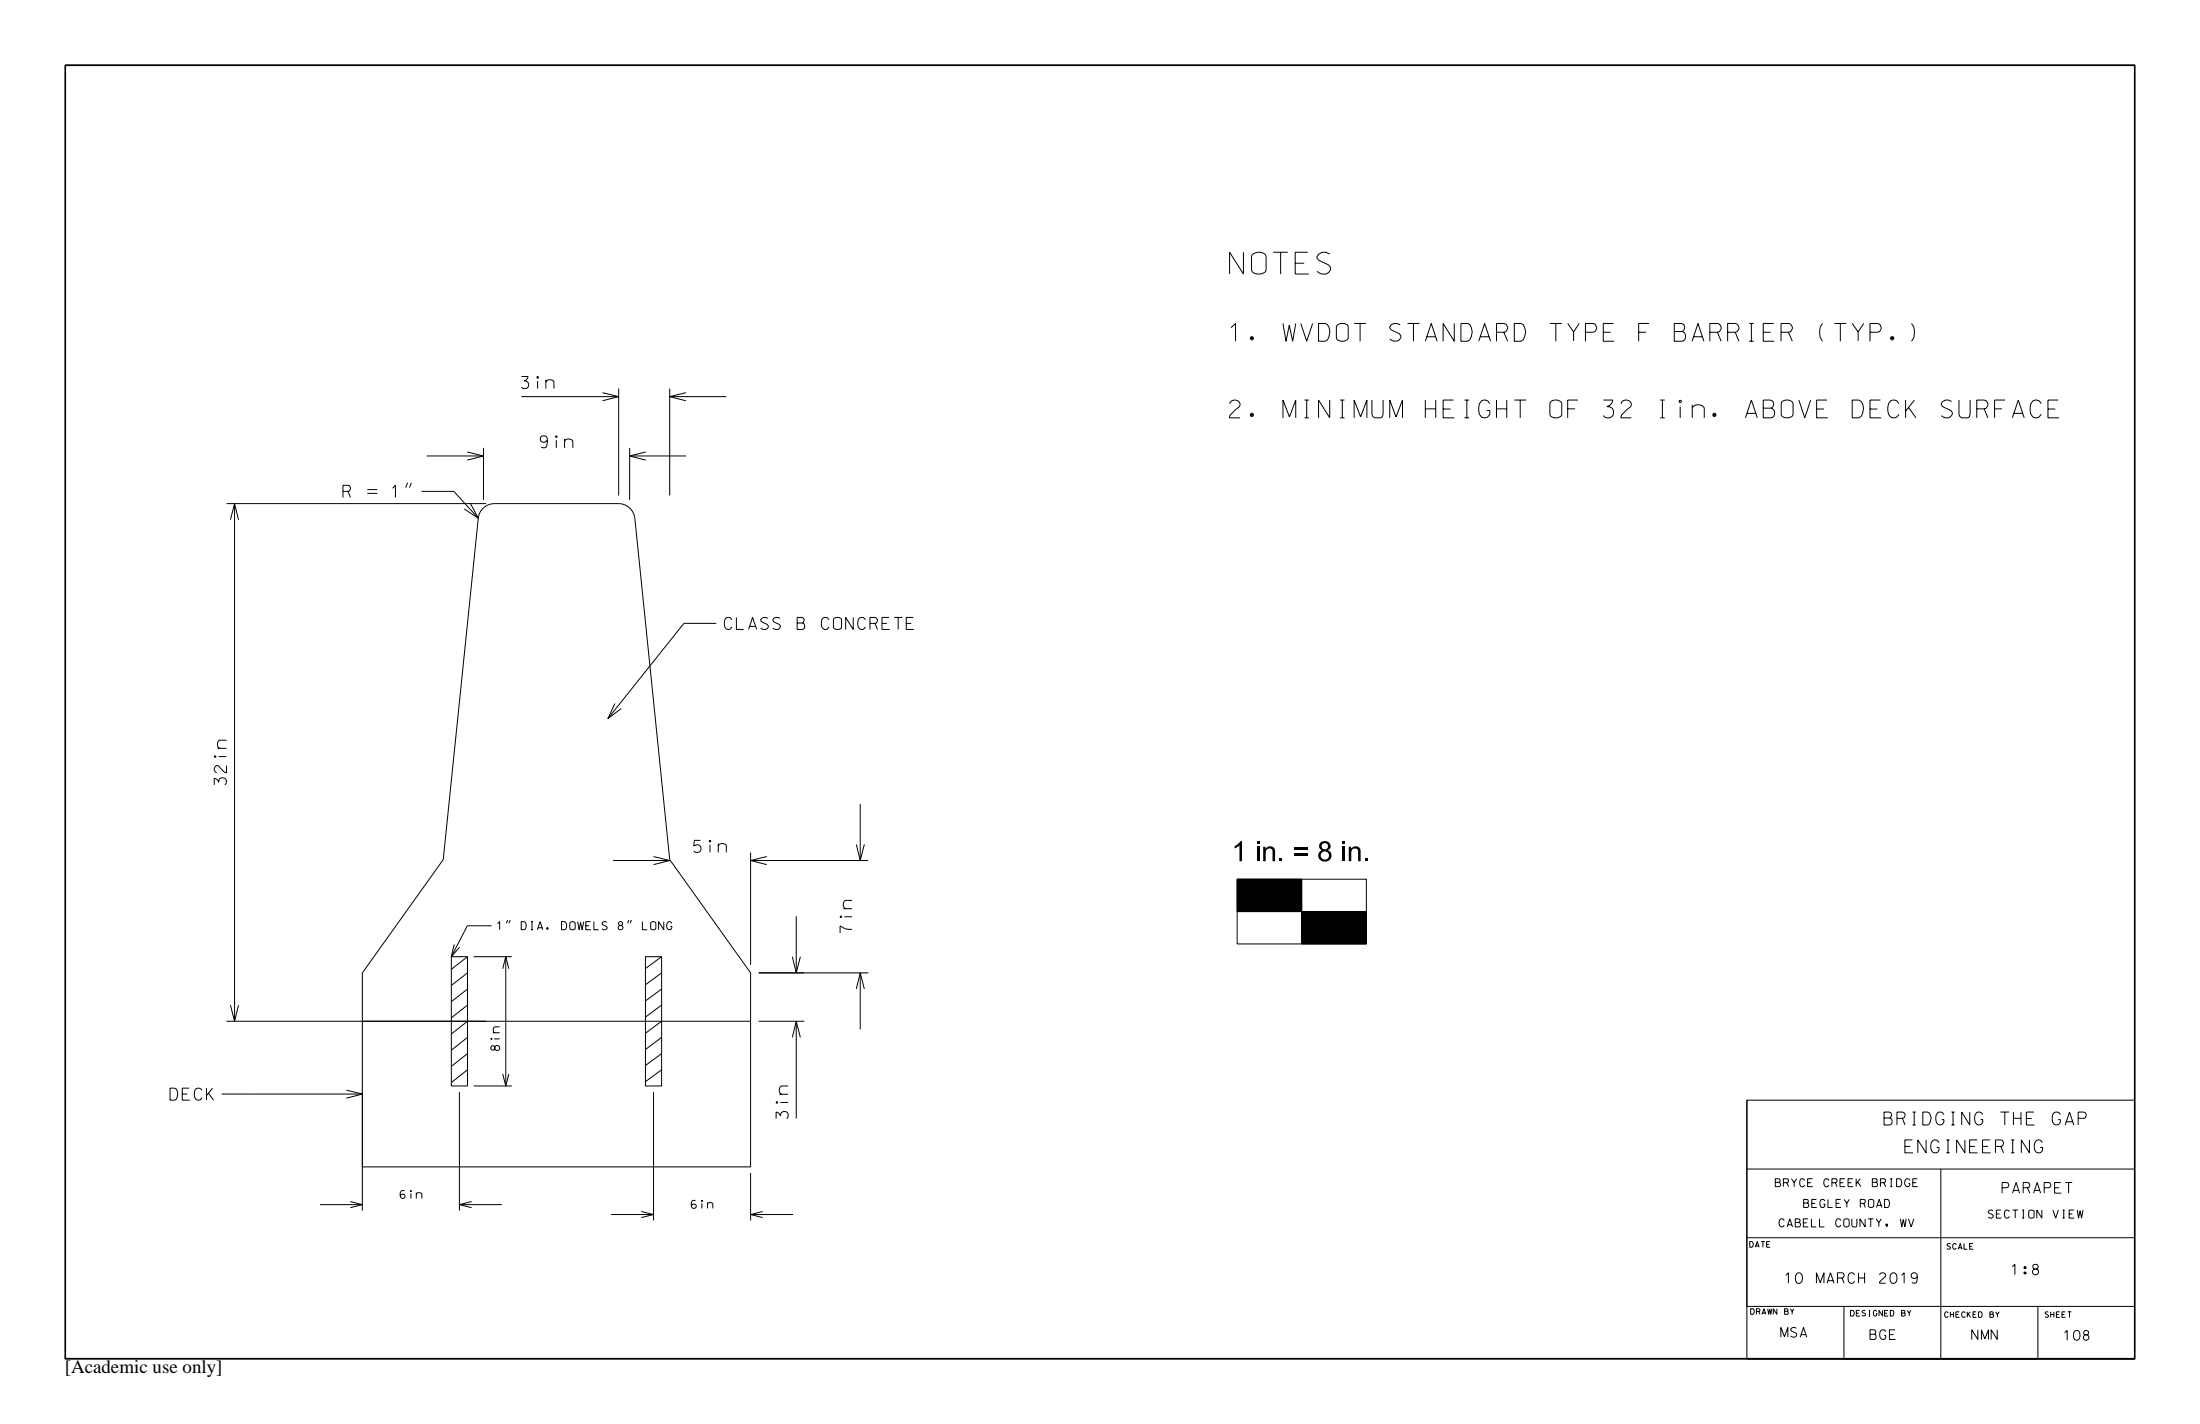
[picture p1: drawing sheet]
<svg xmlns="http://www.w3.org/2000/svg" width="432mm" height="279mm" viewBox="0 0 432 279" stroke-linecap="round" stroke-linejoin="round" font-family="sans-serif">
<path d="M12.8 266.3v.3h406.2v-253.8h-406.2v253.8" fill="none" stroke="#000" stroke-width=".25"/>
<g fill="none" stroke="#000" stroke-width=".2">
<path d="M12.8 12.7h406.2v254h-406.2zM102.3 77.8h19.1M118.3 77l3.1 .8-3.1 .8M121.4 76.2v21M131.4 77.8h11.2M131.4 76.2v21M134.6 77l-3.2 .8 3.2 .8M44.4 98.8h51M46 98.8v101.6M80 94.7l-.4 1M80.8 94.7l-.4 1M82.7 96.4h6.4l4.8 5.3"/>
<path d="M83.8 89.5h11.1M91.7 88.7l3.2 .8-3.2 .8M92.3 98.8l1.6 2.9-2.8-1.8M94.9 87.9v10.2M123.6 87.9v10.2M123.6 89.5h11.1M126.8 88.7l-3.2 .8 3.2 .8M45.2 102l.8-3.2 .8 3.2M93.9 101.7a3.2 3.2 0 0 1 3.1-2.9h24.4a3.2 3.2 0 0 1 3.2 2.9l6.8 67 15.9 22.2v9.5M93.9 101.7l-6.9 67-15.9 22.2v38.1h76.2v-28.6M120.7 138l-1.4 3 2.6-2M140.6 122.3h-6.4l-14.9 18.7"/>
<path d="M168.8 157.7v11.1M120.3 168.8h11.1M128.3 168.1l3.1 .7-3.1 .9M147.3 168.8h23.1M147.3 167.3v22M150.5 168.1l-3.2 .7 3.2 .9M156.3 179.8v11.1M168.1 165.7l.7 3.1 .9-3.1M242.8 178.9h25.4M242.8 177.3l4.8-4.8 6.5 6.4M242.8 177.3l4.7-4.8 6.4 6.4M242.8 177.2l4.7-4.7 6.4 6.4"/>
<path d="M242.8 177.1l4.6-4.6 6.4 6.4M242.8 176.1l3.7-3.6 6.4 6.4M242.8 175.3l2.8-2.8 6.5 6.4M242.8 175.3l2.7-2.8 6.4 6.4M242.8 173.6l1.1-1.1 6.4 6.4M242.8 172.5l6.4 6.4M242.8 172.6l6.2 6.3M242.8 173l5.9 5.9M242.8 173.1l5.7 5.8M242.8 173.3l5.6 5.6M242.8 173.5l5.4 5.4M242.8 173.5l5.3 5.4"/>
<path d="M242.8 173.6l5.2 5.3M242.8 173.7l5.2 5.2M242.8 173.7l5.1 5.2M242.8 173.9l5 5M242.8 174l4.8 4.9M242.8 174.1l4.8 4.8M242.8 174.1l4.7 4.8M242.8 174.2l4.7 4.7M242.8 174.2l4.6 4.7M242.8 174.4l4.5 4.5M242.8 174.5l4.4 4.4M242.8 174.5l4.3 4.4"/>
<path d="M242.8 174.6l4.3 4.3M242.8 174.7l4.2 4.2M242.8 174.7l4.1 4.2M242.8 175l3.9 3.9M242.8 175l3.8 3.9M242.8 175.1l3.8 3.8M242.8 175.2l3.7 3.7M242.8 175.2l3.6 3.7M242.8 175.3l3.6 3.6M242.8 175.3l3.5 3.6M242.8 175.4l3.5 3.5M242.8 175.4l3.4 3.5"/>
<path d="M242.8 175.5l3.4 3.4M242.8 175.5l3.3 3.4M242.8 175.6l3.3 3.3M242.8 175.6l3.2 3.3M242.8 175.8l3.1 3.1M242.8 175.9l3 3 6.4-6.4-6.4 6.4M242.8 175.9l2.9 3M242.8 176l2.9 2.9M242.8 176l2.9 2.9 6.4-6.4-6.5 6.4-2.8-2.9M242.8 176l2.8 2.9M242.8 176.1l2.8 2.8M242.8 176.1l2.7 2.8"/>
<path d="M242.8 176.2l2.7 2.7M242.8 176.2l2.6 2.7M242.8 176.4l2.5 2.5M242.8 176.5l2.4 2.4M242.8 176.6l2.2 2.3M242.8 176.7l2.1 2.2M242.8 176.8l2.1 2.1M242.8 176.8l2 2.1M242.8 176.9l2 2M242.8 177l1.9 1.9M242.8 177.1l1.7 1.8M242.8 177.2l1.7 1.7"/>
<path d="M242.8 177.2l1.6 1.7M242.8 177.3l1.6 1.6M242.8 177.3l1.5 1.6M242.8 177.6l1.3 1.3M242.8 177.7l1.2 1.2M242.8 177.7l1.1 1.2M242.8 177.9l.9 1M242.8 178l.9 .9M242.8 178.2l.7 .7M242.8 178.3l.6 .6M242.8 178.4l.5 .5M242.8 178.4l.4 .5"/>
<path d="M242.8 178.5l.3 .4M242.8 178.6l.2 .3M242.8 178.7l.2 .2M242.8 178.8l.1 .1M242.8 173.4l.9-.9-.9 .9M242.8 172.5h25.4v12.7h-25.4zM242.8 172.5l6.4 6.4-6.4-6.4M242.9 172.5l-.1 .1 6.3 6.3M242.9 172.5h-.1M242.9 172.5l6.4 6.4M242.9 172.5l6.3 6.4M242.9 178.9l-.1-.1 .1 .1"/>
<path d="M242.9 172.5l-.1 .1 .1-.1M242.9 172.5l-.1 .1M243 172.5l6.4 6.4 6.1-6.1M243 172.5l6.4 6.4M243 172.5l-.2 .2M243 178.9l-.2-.3 .3 .3M243 172.5l-.2 .3M243.1 172.5l6.4 6.4M243.1 172.5l-.3 .3M243.1 172.5l-.3 .3 .3-.3M243.1 172.5l6.5 6.4 5.9-6-.4-.4M243.1 172.5l-.3 .4 6 6"/>
<path d="M243.3 172.5l6.4 6.4M243.3 172.5l-.5 .5M243.3 172.5l6.5 6.4M243.3 172.5l-.5 .6 5.8 5.8M243.4 172.5l-.6 .6 .6-.6M243.4 172.5l6.4 6.4M243.4 172.5l6.4 6.4 5.7-5.8M243.4 172.5l-.6 .6M243.5 172.5l6.4 6.4 5.6-5.6M243.5 172.5l6.4 6.4M243.5 172.5l-.7 .7 5.7 5.7M243.5 172.5l-.7 .7"/>
<path d="M243.6 172.5l-.8 .7M243.6 172.5l-.8 .8M243.6 172.5l6.4 6.4M243.6 172.5l6.3 6.4 5.6-5.6M243.7 172.5l6.3 6.4M243.7 172.5l-.9 .9M243.7 172.5l6.4 6.4M243.8 172.5l6.4 6.4M243.8 172.5l-1 1 1-1 6.4 6.4M243.8 172.5l6.5 6.4M243.8 172.5l-1 1.1M243.9 172.5l6.4 6.4"/>
<path d="M243.9 172.5l-1.1 1.1M244 172.5l6.4 6.4M244 172.5l-1.2 1.2M244.1 172.5l6.4 6.4M244.2 172.5l6.3 6.4M244.2 172.5l-1.4 1.3M244.2 172.5l-1.4 1.4M244.2 172.5l6.4 6.4M244.2 172.5l-1.4 1.5 4.9 4.9M244.3 178.9l-1.5-1.5 1.5 1.5M244.3 172.5l6.4 6.4M244.3 172.5l-1.5 1.5"/>
<path d="M244.3 178.9l6.5-6.4 4.7 4.8-1.6 1.6M244.4 172.5l6.4 6.4 4.7-4.8M244.4 172.5l6.4 6.4M244.4 172.5l-1.6 1.6M244.4 172.5l6.5 6.4M244.5 172.5l-1.7 1.7 1.7-1.7M244.5 172.5l6.4 6.4 4.6-4.6M244.5 172.5l6.4 6.4M244.5 172.5l-1.7 1.7M244.7 172.5l6.4 6.4 4.4-4.5M244.7 172.5l6.3 6.4M244.7 172.5l-1.9 1.8"/>
<path d="M244.7 172.5l-1.9 1.9M244.8 172.5l-2 2M244.8 172.5l6.4 6.4M244.9 172.5l6.4 6.4M244.9 172.5l6.3 6.4M244.9 172.5l-2.1 2.1M244.9 172.5l6.5 6.4M244.9 172.5l-2.1 2.2M245 172.5l6.4 6.4 4.1-4.1M245 172.5l6.4 6.4M245 172.5l-2.2 2.2M245 172.5l-2.2 2.3"/>
<path d="M245.1 172.5l6.4 6.4M245.1 172.5l-2.3 2.3M245.1 178.9l6.4-6.4 4 4-3.9-4-6.4 6.4M245.1 172.5l-2.3 2.3 2.3-2.3M245.1 172.5l6.5 6.4 3.9-4M245.3 172.5l-2.5 2.5 2.5-2.5M245.3 172.5l6.4 6.4M245.3 172.5l-2.5 2.5M245.4 172.5l6.4 6.4M245.4 172.5l6.3 6.4M245.4 172.5l-2.6 2.6 2.6-2.6M245.5 172.5l-2.7 2.7"/>
<path d="M245.5 172.5l6.4 6.4M245.5 172.5l6.3 6.4M245.6 172.5l-2.8 2.8M245.6 172.5l6.4 6.4M245.7 172.5l-2.9 2.9 3.5 3.5M245.7 172.5l-2.9 2.9M245.7 172.5l6.4 6.4M245.7 172.5l-2.9 3M245.8 172.5l6.4 6.4M245.8 172.5l-3 3M245.9 178.9l-3.1-3.1 3.3-3.3 6.4 6.4M245.9 172.5l6.4 6.4"/>
<path d="M245.9 172.5l-3.1 3.1M246 172.5l6.3 6.4M246 172.5l-3.2 3.2 3.2 3.2M246 172.5l6.4 6.4M246 172.5l-3.2 3.2M246 172.5l-3.2 3.3M246.1 172.5l6.5 6.4-6.4-6.4M246.2 172.5l-3.4 3.4M246.2 172.5l6.4 6.4M246.2 172.5l-3.4 3.5M246.3 172.5l6.4 6.4-6.4-6.4M246.3 172.5l-3.5 3.5"/>
<path d="M246.3 172.5l6.5 6.4M246.4 172.5l-3.6 3.6M246.4 172.5l6.4 6.4M246.5 172.5l6.4 6.4 2.6-2.6M246.5 172.5l6.4 6.4M246.5 172.5l-3.7 3.7M246.7 172.5l6.4 6.4M246.7 172.5l6.3 6.4 2.5-2.5M246.7 172.5l-3.9 3.9M246.7 172.5l-3.9 4 2.4 2.4M246.7 172.5l6.5 6.4 2.3-2.4-2.4 2.4M246.8 178.9l-4-4 4 4"/>
<path d="M246.8 172.5l-4 4M246.8 172.5l6.4 6.4M246.8 172.5l6.4 6.4 2.3-2.3M246.8 172.5l-4 4 2.3 2.4M246.9 172.5l6.4 6.4 2.2-2.3-2.2 2.3M246.9 172.5l6.4 6.4M246.9 172.5l-4.1 4.1M246.9 172.5l6.5 6.4M246.9 172.5l6.4 6.4 2.2-2.2M247 172.5l-4.2 4.2M247 172.5l6.4 6.4 2.1-2.1M247 172.5l6.4 6.4"/>
<path d="M247.1 172.5l-4.3 4.3M247.1 172.5l6.4 6.4 2-2.1-4.3-4.3M247.2 172.5l6.4 6.4 1.9-2M247.2 172.5l6.3 6.4 2-2M247.2 172.5l-4.4 4.3M247.3 172.5l-4.5 4.5M247.3 172.5l6.4 6.4M247.3 172.5l6.4 6.4 1.8-1.8M247.3 172.5l-4.5 4.5 1.8 1.9M247.4 172.5l6.4 6.4M247.4 172.5l6.3 6.4M247.4 172.5l-4.6 4.6"/>
<path d="M247.5 172.5l6.4 6.4M247.5 172.5l-4.7 4.7M247.6 172.5l-4.8 4.8M247.6 172.5l6.4 6.4M247.7 172.5l6.4 6.4M247.7 172.5l-4.9 4.9 1.4 1.5 6.4-6.4 4.9 4.9M247.8 172.5l6.4 6.4M247.8 172.5l-5 5.1M247.9 172.5l6.4 6.4M247.9 172.5l-5.1 5.1 1.3 1.3M247.9 172.5l-5.1 5.1 1.2 1.3M247.9 172.5l6.5 6.4"/>
<path d="M248 172.5l-5.2 5.2M248 172.5l6.4 6.4M248 172.5l-5.2 5.2 1.1 1.2M248 172.5l-5.2 5.3M248.1 172.5l6.5 6.4-6.4-6.4M248.2 172.5l-5.4 5.4M248.2 172.5l6.4 6.4M248.2 172.5l-5.4 5.5M248.3 172.5l6.4 6.4M248.3 172.5l-5.5 5.5 .9 .9M248.3 172.5l-5.5 5.5M248.4 172.5l6.4 6.4"/>
<path d="M248.4 172.5l-5.6 5.6 .7 .8M248.4 172.5l-5.6 5.6M248.5 172.5l6.3 6.4M248.5 172.5l-5.7 5.7M248.5 172.5l6.4 6.4M248.5 172.5l-5.7 5.8M248.6 172.5l6.5 6.4M248.7 172.5l-5.9 5.9 .5 .5M248.7 172.5l-5.9 5.9M248.7 172.5l6.4 6.4M248.7 172.5l-5.9 6 .4 .4M248.8 172.5l6.4 6.4"/>
<path d="M248.8 172.5l6.4 6.4 .3-.3M248.8 172.5l-6 6 .4 .4M248.8 172.5l-6 6M248.9 172.5l6.4 6.4M248.9 172.5l-6.1 6.1M249 172.5l6.4 6.4M249 172.5l6.3 6.4 .2-.2M249 172.5l-6.2 6.1M249 172.5l-6.2 6.2M249 172.5l12.8 12.7 6.4-6.4M249.1 172.5l-6.3 6.3M249.1 172.5l12.8 12.7"/>
<path d="M249.1 172.5l6.4 6.4M249.1 172.5l-6.3 6.4M249.2 172.5l12.8 12.7M249.2 172.5l12.7 12.7 6.3-6.3M249.2 172.5l-6.4 6.4M249.2 172.5l12.7 12.7M249.2 172.5l6.3 6.3M249.3 172.5l6.2 6.2M249.3 172.5l-6.3 6.4M249.4 172.5l6.1 6.1M249.4 172.5l-6.4 6.4M249.5 172.5l6 6"/>
<path d="M249.5 172.5l-6.4 6.4M249.6 172.5l-6.4 6.4M249.6 172.5l5.9 5.9M249.7 172.5l5.8 5.8M249.7 172.5l-6.4 6.4M249.8 172.5l5.7 5.7M249.8 172.5l-6.3 6.4-.7-.7M249.9 172.5l5.6 5.6M249.9 172.5l5.6 5.5M250 172.5l5.5 5.5M250 172.5l-6.4 6.4-.8-.9M250 178.9l-6.4-6.4 6.4 6.4"/>
<path d="M250 172.5l-6.3 6.4M250 172.5l-6.4 6.4M250.2 172.5l5.3 5.3M250.2 172.5l-6.4 6.4-1-1M250.2 172.5l-6.4 6.4M250.3 172.5l-6.5 6.4M250.3 172.5l5.2 5.3M250.3 172.5l-6.4 6.4-1.1-1.1M250.3 172.5l5.2 5.2M250.3 172.5l-6.4 6.4M250.4 172.5l5.1 5.1M250.4 172.5l-6.4 6.4"/>
<path d="M250.5 172.5l5 5.1M250.5 172.5l-6.4 6.4M250.5 172.5l5 5-5-5M250.5 172.5l-6.4 6.4-1.3-1.4M250.5 172.5l-6.3 6.4-1.4-1.4M250.6 178.9l4.9-4.9-4.9 4.9M250.8 172.5l4.7 4.7M250.8 172.5l-6.4 6.4M250.9 172.5l4.6 4.6M250.9 172.5l-6.4 6.4M251 172.5l-6.5 6.4M251 172.5l4.5 4.5"/>
<path d="M251 172.5l-6.4 6.4M251 172.5l4.5 4.5-1.9 1.9-6.4-6.4-4.4 4.4M251.1 172.5l-6.4 6.4M251.1 172.5l4.4 4.4M251.1 178.9l-6.4-6.4-1.9 1.9 4.4 4.5M251.1 172.5l-6.3 6.4M251.2 172.5l4.3 4.3M251.2 172.5l-6.4 6.4M251.2 172.5l4.3 4.2-4.2-4.2-6.4 6.4M251.4 172.5l-6.4 6.4-2.2-2.2M251.4 172.5l4.1 4.2M251.4 172.5l4.1 4.1-4.1-4.1-6.4 6.4"/>
<path d="M251.5 172.5l-6.5 6.4M251.5 172.5l4 4M251.5 172.5l-6.4 6.4M251.6 172.5l-6.4 6.4M251.6 172.5l3.9 3.9M251.6 172.5l-6.3 6.4M251.7 172.5l-6.3 6.4-2.6-2.6 3.8-3.8 6.4 6.4M251.7 172.5l3.8 3.7-2.6 2.7M251.7 172.5l3.8 3.8M251.8 172.5l-6.4 6.4M251.8 172.5l3.7 3.7M251.8 172.5l3.7 3.7-2.6 2.7"/>
<path d="M251.8 172.5l-6.3 6.4M251.9 172.5l3.6 3.6-2.8 2.8M251.9 172.5l3.6 3.6M251.9 172.5l-6.4 6.4M252 172.5l-6.5 6.4M252 172.5l3.5 3.5M252 172.5l-6.4 6.4M252.2 172.5l3.3 3.3M252.2 172.5l-6.3 6.4-3.1-3.1M252.3 172.5l-6.4 6.4M252.3 172.5l3.2 3.2M252.3 172.5l3.2 3.2-3.2 3.2"/>
<path d="M252.4 172.5l-6.4 6.4M252.4 172.5l3.1 3.1M252.5 172.5l-6.4 6.4M252.5 172.5l3 3M252.6 172.5l-6.5 6.4M252.7 172.5l2.8 2.8M252.7 172.5l2.8 2.9M252.7 172.5l-6.4 6.4M252.8 172.5l-6.4 6.4M252.8 172.5l2.7 2.7M252.9 172.5l-6.4 6.4M252.9 172.5l2.6 2.6"/>
<path d="M253 172.5l2.5 2.5M253 172.5l-6.4 6.4M253 172.5l2.5 2.4M253.1 172.5l-6.4 6.4-3.9-4 2.4-2.4 6.4 6.4M253.1 172.5l2.4 2.4-4 4M253.1 172.5l2.4 2.4M253.2 172.5l-6.4 6.4M253.2 172.5l2.3 2.3M253.2 172.5l2.3 2.3-4 4.1M253.2 172.5l-6.3 6.4-4.1-4.1M253.3 172.5l2.2 2.2-4.1 4.2M253.3 172.5l2.2 2.3"/>
<path d="M253.3 172.5l-6.4 6.4M253.4 172.5l-6.4 6.4M253.4 172.5l2.1 2.1-4.3 4.3M253.4 172.5l2.1 2.1-4.2 4.3M253.4 172.5l-6.3 6.4M253.5 172.5l-6.4 6.4M253.5 172.5l2 2M253.6 172.5l-6.4 6.4M253.6 172.5l-6.3 6.4M253.6 172.5l1.9 1.9-4.5 4.5M253.7 172.5l1.8 1.8M253.7 172.5l-6.3 6.4-4.6-4.6 1.8-1.8 6.4 6.4"/>
<path d="M253.8 172.5l1.7 1.7M253.9 172.5l-6.4 6.4M253.9 172.5l1.6 1.7M253.9 172.5l1.6 1.6M254 172.5l-6.5 6.4M254 172.5l-6.4 6.4M254 172.5l1.5 1.5M254 178.9l1.5-1.5-1.5 1.5M254 172.5l1.5 1.5-1.4-1.5-6.4 6.4M254 172.5l-6.3 6.4-4.9-4.9M254.1 178.9l-6.3-6.4-5 5 5-5 6.4 6.4M254.2 178.9l1.3-1.3-1.3 1.3"/>
<path d="M254.4 172.5l1.1 1.2M254.4 172.5l-6.5 6.4M254.4 172.5l-6.4 6.4M254.4 172.5l1.1 1.1-1.1-1.1-6.4 6.4M254.5 172.5l-6.4 6.4M254.5 172.5l1 1M254.5 178.9l-6.4-6.4-5.3 5.3 1 1.1M254.5 172.5l-6.4 6.4 6.5-6.4M254.7 172.5l-6.4 6.4 6.4-6.4 .8 .8M254.7 172.5l.8 .8M254.7 172.5l.8 .9-5.5 5.5M254.8 172.5l-6.4 6.4 6.4-6.4 .7 .7"/>
<path d="M254.9 172.5l.6 .6-5.7 5.8M254.9 172.5l.6 .6M254.9 172.5l-6.4 6.4M255 172.5l.5 .5M255 172.5l.5 .6-5.8 5.8M255 172.5l-6.4 6.4M255 172.5l-6.4 6.4 6.5-6.4 .4 .5M255.1 172.5l-6.4 6.4-5.9-6 .4-.4 6.4 6.4M255.1 172.5l.4 .4M255.1 178.9l.4-.4-.3 .4M255.2 172.5l-6.4 6.4 6.4-6.4 .3 .4M255.2 172.5l.3 .3"/>
<path d="M255.2 172.5l.3 .3-6 6.1M255.2 172.5l-6.3 6.4-6.1-6.1M255.3 172.5l.2 .2M255.3 172.5l.2 .3M255.3 178.9l.2-.3-.2 .3M255.4 172.5l.1 .1M255.4 172.5l-6.4 6.4-6.2-6.2 .2-.2M255.4 172.5l.1 .1-6.2 6.3M255.5 172.5l-6.4 6.4 6.3-6.4 .1 .1M255.5 172.5h-12.7v6.4M255.5 172.5h.1M255.5 179.5l.7-.7 6.4 6.4"/>
<path d="M255.5 179.4l.6-.6 6.4 6.4M255.5 179.4l.5-.6 6.5 6.4M255.5 179.3l.4-.5 6.4 6.4M255.5 179.2l.3-.4 6.5 6.4M255.5 179.1l.2-.3 6.4 6.4M255.5 179l6.1 6.2M255.5 179.4l5.8 5.8M255.5 179.5l5.6 5.7M255.5 179.9l5.3 5.3M255.5 172.5l-6.4 6.4M255.5 174.3l-1.8-1.8-6.4 6.4M255.5 173.7l-5.2 5.2"/>
<path d="M255.5 174.2l-4.6 4.7M255.5 174.7l-2.2-2.2-6.4 6.4M255.5 175.2l-2.7-2.7-6.4 6.4M255.5 175.5l-3.1-3-6.3 6.4M255.5 175.9l-3.4-3.4-6.4 6.4M255.5 177.3l-4.8-4.8-6.4 6.4M255.5 173.5l-5.3 5.4M255.5 174.6l-4.3 4.3M255.5 175.3l-3.6 3.6M255.5 175.4l-3.4 3.5M255.5 175.6l-3.2 3.3M255.5 175.8l-3.1 3.1"/>
<path d="M255.5 176.1l-2.7 2.8M255.5 177.2l-1.6 1.7M255.5 178.8l-.1 .1M255.5 173.8l-1.3-1.3-6.4 6.4M255.5 178.1l-.8 .8M255.5 178.4l-.4 .5M255.5 178.5l-.4 .4M255.5 178.3l-.6 .6M255.5 178.2l-5.7-5.7-6.4 6.4M255.5 178.8l-6.2-6.3-6.4 6.4M255.5 172.6l-6.2 6.3M255.5 173l-5.9 5.9"/>
<path d="M255.5 172.5v12.7M255.5 172.6l-.2-.1-6.4 6.4 6.4-6.4 .2 .2M255.5 173.5l-1-1-6.4 6.4M255.5 173.7l-1.2-1.2-6.4 6.4-5.1-5.1 1.3-1.3 6.4 6.4 5-5.1M255.5 174.1l-1.6-1.6-6.4 6.4M255.5 174.4l-1.9-1.9-6.4 6.4M255.5 175.8l-3.3-3.3 3.3 3.4-3 3M255.5 177.1l-4.6-4.6-6.4 6.4M255.5 178.4l-.5 .5-6.4-6.4-5.8 5.8 .5 .6M255.5 172.7l-6.2 6.2M255.5 173l-5.8 5.9M255.5 173.6l-5.3 5.3"/>
<path d="M255.5 173.8l-5.1 5.1M255.5 174.7l-4.2 4.2M255.5 175l-3.9 3.9M255.5 175.4l-3.5 3.5M255.5 175.5l-3.3 3.4M255.5 175.9l-3 3M255.5 176.6l-2.3 2.3M255.5 177.4l-1.4 1.5M255.5 177.7l-1.2 1.2M255.5 177.8l-1 1.1M255.5 178.2l-.7 .7M255.5 178.5l-6-6-6.4 6.4"/>
<path d="M255.5 173.4l-5.5 5.5M255.5 173.9l-4.9 5M255.5 176.8l-2.1 2.1M255.5 178.5l-.3 .4M255.5 178.3l-5.7-5.8-6.4 6.4M255.5 178.6l-6.1-6.1-6.4 6.4M255.5 173.1l-5.7 5.8M255.5 177.5l-1.3 1.4M255.5 177.7l-1.1 1.2M255.5 177.9l-1 1M255.5 178.6l-.3 .3M255.5 175l-2.6-2.5-6.3 6.4"/>
<path d="M255.5 177.3l-4.9-4.8-6.3 6.4M255.5 177.9l-5.4-5.4-6.4 6.4M255.5 173.5l-5.4 5.4M255.5 174l-4.9 4.9M255.5 175l-3.8 3.9M255.5 175.1l-3.8 3.8M255.5 177.3l-1.5 1.6M255.5 174.2l-1.7-1.7-6.4 6.4M255.5 175.3l-2.7-2.8-6.5 6.4M255.5 175.4l-2.9-2.9-6.4 6.4M255.5 173.6l-5.2 5.3M255.5 174.3l-4.5 4.6"/>
<path d="M255.5 174.7l-4.1 4.2M255.5 175.6l-3.3 3.3M255.5 175.9l-2.9 3M255.5 173.2l-.7-.7-6.4 6.4-5.6-5.6M255.5 173.4l-.9-.9-6.4 6.4-5.4-5.5M255.5 174.4l-2-1.9-6.4 6.4M255.5 176.4l-2.5 2.5M255.5 176.7l-2.1 2.2M255.5 177.1l-1.8 1.8M255.5 177.6l-1.3 1.3M255.5 177.9l-.9 1M255.5 178l-.9 .9"/>
<path d="M255.5 177.8l-1.1 1.1M255.5 178.8v.1M255.5 178.3l-.5 .6M255.5 178.7l-.2 .2M255.5 176l-2.8 2.9 2.8-2.9-3.5-3.5 3.5 3.5-2.9 2.9M255.5 178.3l-5.8-5.8-6.5 6.4M255.5 178.7l-6.2-6.2-6.4 6.4M255.5 172.9l-6 6M255.5 173.2l-5.7 5.7M255.5 173.9l-5 5M255.5 174.1l-4.8 4.8M255.5 175.1l-3.7 3.8"/>
<path d="M255.5 175.2l-3.7 3.7M255.5 175.3l-3.5 3.6M255.5 175.5l-3.4 3.4M255.5 176.3l-3.8-3.8-6.4 6.4M255.5 178.1l-5.6-5.6-6.4 6.4M255.5 174.5l-4.4 4.4M255.5 176.7l-4.2-4.2-6.4 6.4M255.5 177.2l-4.7-4.7-6.4 6.4M255.5 178.5l-5.9-6-6.4 6.4M255.5 172.5l-6.3 6.4M255.5 172.6l-6.3 6.3M255.5 173.4l-5.4 5.5"/>
<path d="M255.5 178.7l-.1 .2M255.5 176.1l-2.8 2.8M255.5 177.1l-1.7 1.8M255.5 177.2l-1.7 1.7M255.5 173.7l-1.2-1.2-6.4 6.4M255.5 173.9l-1.4-1.4-6.4 6.4M255.5 175.1l-2.6-2.6-6.4 6.4M255.5 176.4l-2.4 2.5M255.5 177.5l-1.4 1.4M255.5 178l-.8 .9 .8-.9M255.6 178.8l-.1 .1M255.6 178.8l6.4 6.4"/>
<path d="M255.7 178.8l-.2 .2 6.2 6.2 6.4-6.4M255.7 178.8l-.2 .2M255.7 178.8l6.3 6.4 6.2-6.2M255.7 178.8l-.2 .3M255.7 178.8l6.4 6.4M255.8 178.8l6.4 6.4M255.8 178.8l-.3 .3M255.8 178.8l-.3 .4M255.9 178.8l6.4 6.4M255.9 178.8l-.4 .4M255.9 178.8l-.4 .5M256.1 178.8l-.6 .7 5.7 5.7 6.4-6.4"/>
<path d="M256.1 178.8l-.6 .7M256.2 178.8l6.3 6.4M256.2 178.8l-.7 .7M256.2 178.8l6.4 6.4M256.2 178.8l-.7 .8M256.3 178.8l6.3 6.4M256.3 178.8l-.8 .9 5.5 5.5 6.4-6.4M256.4 178.8l6.3 6.4 5.5-5.4M256.4 178.8l-.9 1 5.4 5.4 6.4-6.4 .9 .9M256.4 178.8l-.9 .9M256.4 178.8l6.5 6.4 5.3-5.4-5.4 5.4zM256.5 178.8l6.4 6.4 5.3-5.3-1.1-1.1"/>
<path d="M256.5 178.8l-1 1.1M256.6 178.8l6.4 6.4 5.2-5.2-5.2 5.2zM256.6 178.8l-1.1 1.2M256.6 178.8l6.4 6.4 5.2-5.1-1.3-1.3M256.8 178.8l-1.3 1.3 5.1 5.1M256.8 178.8l-1.3 1.3M256.8 178.8l6.4 6.4M256.8 178.8l6.4 6.4 5-5M256.9 178.8l6.3 6.4 5-4.9M256.9 178.8l6.4 6.4M256.9 178.8l-1.4 1.4 5 5M256.9 178.8l-1.4 1.5"/>
<path d="M257 178.8l-1.5 1.5M257 178.8l6.4 6.4 4.8-4.8-1.6-1.6-6.4 6.4M257 178.8l-1.5 1.6 4.8 4.8M257 178.8l-1.5 1.6M257.1 178.8l6.4 6.4 4.7-4.7-4.7 4.7zM257.1 178.8l-1.6 1.6M257.1 178.8l-1.6 1.7M257.1 178.8l6.4 6.4 4.7-4.6-1.7-1.8-6.5 6.4-4.5-4.5 1.8-1.9M257.2 178.8l-1.7 1.8M257.3 178.8l6.4 6.4M257.3 178.8l6.4 6.4 4.5-4.5M257.4 178.8l6.3 6.4 4.5-4.4"/>
<path d="M257.4 178.8l6.4 6.4M257.4 178.8l-1.9 1.9 4.5 4.5 6.3-6.4-6.4 6.4M257.4 178.8l-1.9 2M257.5 178.8l6.4 6.4 4.3-4.3-2.1-2.1 2.1 2.1M257.5 178.8l-2 2.1 4.3 4.3M257.6 178.8l6.4 6.4M257.7 178.8l-2.2 2.2M257.7 178.8l6.4 6.4 4.1-4.2-2.2-2.2M257.7 178.8l6.4 6.4M257.7 178.8l-2.2 2.3M257.8 178.8l6.4 6.4M257.8 178.8l-2.3 2.4"/>
<path d="M257.8 178.8l6.5 6.4M257.9 178.8l6.4 6.4M257.9 178.8l-2.4 2.4M257.9 178.8l-2.4 2.5M258 178.8l6.4 6.4M258 178.8l-2.5 2.6 3.8 3.8 6.4-6.4-6.4 6.4M258 178.8l-2.5 2.6M258.1 178.8l6.4 6.4M258.2 178.8l-2.7 2.7M258.2 178.8l6.4 6.4M258.2 178.8l-2.7 2.8M258.3 178.8l6.4 6.4"/>
<path d="M258.4 178.8l-2.9 3M258.4 178.8l6.4 6.4M258.5 178.8l6.4 6.4 3.3-3.3M258.5 178.8l-3 3M258.5 178.8l-3 3.1 3.1-3.1 6.4 6.4M258.6 178.8l6.4 6.4 3.2-3.2M258.6 178.8l-3.1 3.2M258.7 178.8l6.4 6.4 3.1-3.1M258.7 178.8l-3.2 3.2M258.7 178.8l-3.2 3.3M258.7 178.8l6.4 6.4M258.8 178.8l-3.3 3.3"/>
<path d="M258.8 178.8l6.4 6.4 3-3M258.8 178.8l6.4 6.4M258.8 178.8l-3.3 3.4M258.9 178.8l6.4 6.4M258.9 178.8l6.4 6.4 2.9-2.9M258.9 178.8l-3.4 3.4M258.9 178.8l6.5 6.4 2.8-2.8M258.9 178.8l-3.4 3.5M259 178.8l-3.5 3.5M259.1 178.8l-3.6 3.7M259.1 178.8l6.4 6.4M259.2 178.8l6.4 6.4"/>
<path d="M259.2 178.8l-3.7 3.7M259.2 178.8l-3.7 3.8M259.3 178.8l-3.8 3.8M259.3 178.8l6.3 6.4M259.3 178.8l6.4 6.4-6.4-6.4-3.8 3.9M259.3 178.8l-3.8 3.9M259.4 178.8l-3.9 4 4-4 6.4 6.4zM259.6 178.8l-4.1 4.2 4.1-4.2 6.4 6.4zM259.8 178.8l6.3 6.4M259.8 178.8l-4.3 4.3M259.8 178.8l-4.3 4.4M259.8 178.8l6.4 6.4"/>
<path d="M259.9 178.8l6.4 6.4M259.9 178.8l-4.4 4.4M259.9 178.8l-4.4 4.5M260 178.8l6.4 6.4M260 178.8l-4.5 4.6 1.8 1.8 6.4-6.4M260 178.8l-4.5 4.6M260.1 178.8l6.4 6.4M260.1 178.8l6.5 6.4M260.2 178.8l-4.7 4.7 1.7 1.7M260.2 178.8l-4.7 4.8M260.2 178.8l6.4 6.4M260.3 178.8l6.4 6.4"/>
<path d="M260.3 178.8l-4.8 4.9 1.5 1.5 6.4-6.4 4.8 4.8M260.3 178.8l-4.8 4.9M260.4 178.8l6.4 6.4M260.4 178.8l-4.9 5M260.5 178.8l-5 5M260.5 178.8l6.4 6.4 1.3-1.3M260.5 178.8l-5 5.1 5.1-5.1 6.4 6.4M260.6 178.8l6.5 6.4M260.6 178.8l-5.1 5.2M260.7 178.8l-5.2 5.2M260.8 178.8l6.4 6.4 1-1M260.8 178.8l-5.3 5.3"/>
<path d="M260.8 178.8l-5.3 5.4M260.9 178.8l6.4 6.4M260.9 178.8l-5.4 5.5M260.9 178.8l6.5 6.4M261 178.8l-5.5 5.5M261 178.8l-5.5 5.6M261 178.8l6.4 6.4M261.1 178.8l6.4 6.4M261.1 178.8l-5.6 5.7M261.2 178.8l6.4 6.4M261.2 178.8l-5.7 5.7M261.3 178.8l6.4 6.4"/>
<path d="M261.3 178.8l-5.8 5.8M261.3 178.8l-5.8 5.9M261.6 178.8l6.4 6.4M261.6 178.8l-6.1 6.2M261.7 178.8l-6.2 6.2M261.7 178.8l6.4 6.4M261.8 178.8l-6.3 6.3M261.8 178.8l6.4 6.4M261.8 178.8l-6.3 6.4M261.9 178.8l-6.4 6.4M261.9 178.8l6.3 6.3M261.9 178.8l-6.3 6.4 6.4-6.4"/>
<path d="M262 178.8l-6.4 6.4-.1-.1M262 178.8l6.2 6.3M262.1 178.8l6.1 6.1M262.1 178.8l-6.4 6.4M262.2 178.8l-6.4 6.4M262.2 178.8l-6.4 6.4-.3-.3 6-6.1 6.4 6.4M262.2 178.8l6 6.1M262.2 178.8l6 6M262.3 178.8l-6.5 6.4-.3-.4M262.3 178.8l5.9 6M262.3 178.8l-6.4 6.4M262.3 178.8l5.9 5.9"/>
<path d="M262.3 178.8l-6.4 6.4-.4-.5 5.9-5.9 6.4 6.4M262.4 178.8l5.8 5.8M262.4 178.8l-6.4 6.4-.5-.5M262.4 178.8l-6.4 6.4M262.5 178.8l-6.4 6.4M262.5 178.8l5.7 5.7M262.5 178.8l-6.3 6.4M262.6 178.8l-6.4 6.4M262.7 178.8l-6.4 6.4 6.4-6.4 5.5 5.5M262.7 178.8l5.5 5.6M262.7 178.8l-6.3 6.4-.9-.9M262.7 178.8l5.5 5.5"/>
<path d="M262.8 178.8l5.4 5.4M262.9 178.8l-6.4 6.4-1-1.1M262.9 178.8l5.3 5.3M263 178.8l5.2 5.2M263 178.8l-6.4 6.4M263.1 178.8l5.1 5.2M263.1 178.8l-6.4 6.4M263.1 178.8l5.1 5.1-5.1-5.1-6.4 6.4M263.2 178.8l5 5M263.2 178.8l-6.4 6.4M263.3 178.8l4.9 5-5-5-6.3 6.4M263.3 178.8l-6.4 6.4"/>
<path d="M263.3 178.8l4.9 4.9M263.3 178.8l-6.4 6.4 6.4-6.4 4.9 4.9M263.5 178.8l4.7 4.8-4.7-4.8-6.4 6.4zM263.6 178.8l4.6 4.6M263.6 178.8l-6.3 6.4M263.6 178.8l-6.4 6.4 6.4-6.4 4.6 4.6M263.7 178.8l4.5 4.5M263.7 178.8l-6.4 6.4M263.8 178.8l-6.4 6.4-1.9-1.9 4.5-4.5 6.3 6.4M263.8 178.8l4.4 4.5M263.8 178.8l4.4 4.4M263.8 178.8l-6.4 6.4"/>
<path d="M263.8 178.8l-6.3 6.4-2-2M263.9 178.8l4.3 4.3M264 178.8l-6.4 6.4-2.1-2.1M264 178.8l4.2 4.3M264 178.8l-6.4 6.4M264.1 178.8l4.1 4.1M264.1 178.8l-6.4 6.4M264.2 178.8l-6.4 6.4M264.2 178.8l4 4-2.4 2.4-6.4-6.4-3.9 3.9 2.5 2.5 6.3-6.4M264.2 178.8l-6.4 6.4-2.3-2.3 4-4.1 6.4 6.4M264.2 178.8l4 4M264.3 178.8l3.9 4"/>
<path d="M264.3 178.8l-6.4 6.4M264.3 178.8l-6.5 6.4-2.3-2.4M264.3 178.8l3.9 3.9M264.4 178.8l3.8 3.8M264.4 178.8l-6.4 6.4-2.5-2.5M264.5 178.8l-6.4 6.4M264.5 178.8l3.7 3.8M264.5 178.8l-6.4 6.4-2.6-2.6M264.7 178.8l-6.5 6.4M264.7 178.8l3.5 3.6M264.7 178.8l-6.4 6.4M264.8 178.8l3.4 3.5"/>
<path d="M264.8 178.8l-6.4 6.4M264.8 178.8l3.4 3.4M264.9 178.8l-6.4 6.4-3-3M264.9 178.8l3.3 3.3M265 178.8l3.2 3.2M265 178.8l-6.3 6.4M265.1 178.8l3.1 3.1M265.1 178.8l-6.4 6.4M265.2 178.8l3 3M265.2 178.8l3 3.1M265.2 178.8l-6.4 6.4M265.3 178.8l2.9 3"/>
<path d="M265.3 178.8l-6.4 6.4M265.3 178.8l-6.3 6.4-3.5-3.5M265.3 178.8l2.9 2.9M265.4 178.8l2.8 2.8M265.4 178.8l-6.4 6.4-3.5-3.6M265.5 178.8l2.7 2.7M265.6 178.8l-6.4 6.4-3.7-3.7 2.7-2.7M265.6 178.8l-6.4 6.4M265.6 178.8l-6.3 6.4M265.6 178.8l-6.4 6.4-3.7-3.8M265.7 178.8l2.5 2.5M265.7 178.8l2.5 2.6"/>
<path d="M265.9 178.8l2.3 2.3M265.9 178.8l2.3 2.4M265.9 178.8l-6.4 6.4-4-4 2.3-2.4M266 178.8l2.2 2.2M266.1 178.8l-6.4 6.4-4.2-4.2 2.2-2.2M266.2 178.8l2 2M266.2 178.8l2 2.1M266.2 178.8l-6.4 6.4-4.3-4.3 2-2.1M266.2 178.8l-6.4 6.4M266.3 178.8l-6.4 6.4M266.3 178.8l-6.4 6.4-4.4-4.4M266.3 178.8l1.9 1.9"/>
<path d="M266.5 178.8l1.7 1.7M266.6 178.8l-6.4 6.4-4.7-4.7 1.7-1.7-1.7 1.8M266.6 178.8l-6.4 6.4M266.7 178.8l-6.5 6.4M266.7 178.8l1.5 1.5M266.7 178.8l1.5 1.6M266.7 178.8l-6.4 6.4M266.8 178.8l-6.4 6.4-4.9-4.9M266.8 178.8l1.4 1.4M266.8 178.8l-6.3 6.4M266.9 178.8l1.3 1.3M266.9 178.8l1.3 1.4"/>
<path d="M266.9 178.8l-6.4 6.4M266.9 178.8l-6.4 6.4-5-5 1.3-1.4M266.9 178.8l-6.3 6.4 6.4-6.4M267 178.8l1.2 1.2M267 178.8l-6.4 6.4M267.1 178.8l-6.4 6.4-5.2-5.2 1.1-1.2M267.1 178.8l-6.4 6.4M267.2 178.8l1 1.1M267.2 178.8l-6.4 6.4M267.2 178.8l-6.5 6.4-5.2-5.3M267.2 178.8l1 1M267.2 178.8l-6.4 6.4-5.3-5.4 1-1"/>
<path d="M267.3 178.8l.9 1M267.4 178.8l-6.5 6.4M267.4 178.8l.8 .9M267.4 178.8l.8 .8M267.4 178.8l-6.3 6.4-5.6-5.6 .8-.8M267.5 178.8l.7 .7M267.5 178.8l-6.4 6.4M267.6 178.8l-6.4 6.4M267.7 178.8l-6.5 6.4-5.7-5.8M267.7 178.8l-6.4 6.4M267.7 178.8l.5 .5M267.7 178.8l.5 .6-5.9 5.8"/>
<path d="M267.7 178.8l-6.4 6.4-5.8-5.8 .5-.6 6.4 6.4M267.8 178.8l.4 .4M267.8 178.8l-6.4 6.4-5.9-5.9M267.9 178.8l.3 .4M267.9 178.8l-6.4 6.4-6-6M267.9 178.8l-6.5 6.4M267.9 178.8l.3 .3M267.9 178.8l-6.4 6.4-6-6.1M268 178.8l.2 .2M268 178.8l-6.4 6.4M268.1 178.8l-6.4 6.4M268.1 178.8l.1 .1"/>
<path d="M268.1 178.8l-6.3 6.4-6.3-6.3M268.2 179.4l-.6-.6 .6 .6-5.8 5.8M268.2 179l-6.2 6.2M268.2 179.2l-6.1 6M268.2 179.3l-5.9 5.9M268.2 179.7l-5.5 5.5M268.2 179.2l-6 6M268.2 179.4l-5.8 5.8M268.2 179.6l-5.6 5.6M268.2 178.9l-.1-.1 .1 .1M268.2 179l-6.3 6.2M268.2 179.1l-6.1 6.1"/>
<path d="M268.2 178.9v6.3h-12.7M268.2 178.8v.1M268.2 179.6l-5.7 5.6M268.2 179.7l-5.5 5.5-6.4-6.4 6.4 6.4M268.2 178.9l-6.3 6.3M268.2 179.2l-5.9 6M268.2 178.8h.1M45.2 197.2l.8 3.2 .8-3.2M88.6 187.7h3.2v25.4h-3.2zM89.1 185.3l-.5 2.4 1.6-1.9M91.8 187.7l-3.2 2.5M91.8 190.9l-3.2 2.5"/>
<path d="M91.8 194.1l-3.2 2.4M91.8 197.2l-3.2 2.5M93 187.7h7.5M96.5 181.6h-4.8l-3.1 6.1M98.7 190.1l.6-2.4 .6 2.4M99.3 187.7v25.4M99.7 180.5l-.3 .7M100.2 180.5l-.3 .7M123.4 180.5l-.2 .7M123.9 180.5l-.2 .7M126.7 187.7h3.2v25.4h-3.2zM129.9 187.7l-3.2 2.3"/>
<path d="M129.9 190.9l-3.2 2.3M129.9 194.1l-3.2 2.3M129.9 197.2l-3.2 2.4M148.9 190.9h21.5M155.5 187.7l.8 3.2 .8-3.2M168.1 194.1l.7-3.2 .9 3.2M168.8 190.9v11.1M255.5 185.1l6.2-6.3 6.4 6.4M255.5 185l6.1-6.2 6.4 6.4M255.5 184.8l5.9-6 6.5 6.4M255.5 184.6l5.7-5.8 6.5 6.4M255.5 184.5l5.6-5.7 6.4 6.4"/>
<path d="M255.5 184.2l5.3-5.4 6.5 6.4M255.5 184l5.2-5.2 6.4 6.4M255.5 183.7l4.8-4.9 6.5 6.4M255.5 183.1l4.2-4.3 6.4 6.4M255.5 181.7l2.8-2.9 6.5 6.4M255.5 181.5l2.7-2.7 6.4 6.4M255.5 180.8l2-2 6.3 6.4M255.5 180.1l5.1 5.1M255.5 180.3l4.9 4.9M255.5 180.4l4.7 4.8M255.5 180.6l4.6 4.6 6.4-6.4-6.4 6.4M255.5 180.8l4.4 4.4"/>
<path d="M255.5 181l4.1 4.2 6.4-6.4-6.4 6.4M255.5 181.2l4 4 6.4-6.4-6.5 6.4M255.5 181.4l3.8 3.8M255.5 181.6l3.6 3.6M255.5 181.8l3.4 3.4M255.5 181.9l3.3 3.3M255.5 182l3.2 3.2M255.5 182.1l3.1 3.1M255.5 182.3l2.9 2.9M255.5 182.5l2.7 2.7M255.5 182.8l2.4 2.4M255.5 183l2.2 2.2"/>
<path d="M255.5 183.7l1.5 1.5M255.5 183.8l1.4 1.4M255.5 183.9l1.3 1.3M255.5 184l1.2 1.2M255.5 184.1l1.1 1.1M255.5 184.2l1 1M255.5 184.4l.8 .8M255.5 184.5l.7 .7M255.5 184.6l.6 .6M255.5 184.8l.4 .4M255.5 185l.2 .2M255.5 185.2h.1"/>
<path d="M255.5 185.2l6.3-6.4 6.4 6.4M255.5 185l6.2-6.2 6.4 6.4M255.5 184.8l6-6 6.4 6.4M255.5 184.7l5.8-5.9 6.4 6.4M255.5 184.5l5.7-5.7 6.4 6.4M255.5 184.1l5.2-5.3 6.4 6.4M255.5 184l5.1-5.2 6.4 6.4M255.5 183.8l5-5 6.3 6.4M255.5 182l3.1-3.2 6.4 6.4M255.5 181.8l2.9-3 6.4 6.4M255.5 181.7l2.8-2.9 6.4 6.4M255.5 181.4l2.6-2.6 6.4 6.4"/>
<path d="M255.5 181.9l3.2 3.3M255.5 182l3.1 3.2M255.5 183.9l1.2 1.3M255.5 184l1.1 1.2M255.5 180l1.2-1.2-1.2 1.3M258.1 185.2l6.4-6.4 3.7 3.7-2.7 2.7M259.1 185.2l6.4-6.4-6.4 6.4M259.7 185.2l6.4-6.4-6.3 6.4M259.8 185.2l-4.3-4.3 2.1-2.1 6.4 6.4M262.5 185.2l5.7-5.7-5.7 5.7M263.8 185.2l-6.4-6.4 6.4 6.4M264.3 185.2l-6.3-6.4-2.5 2.5 3.9 3.9 6.4-6.4 2.4 2.4-4 4"/>
<path d="M265.4 185.2l-6.4-6.4-3.5 3.6 2.8 2.8M266.5 185.2l-6.4-6.4-4.6 4.6 1.7 1.8M266.6 185.2l1.6-1.5-1.5 1.5M266.8 185.2l1.4-1.3-1.3 1.3M268.2 180.6l-1.8-1.8 1.8 1.9M268.2 182.7l-2.5 2.5M268.2 183l-2.2 2.2M268.2 183.1l-2.2 2.1M268.2 183.4l-1.8 1.8M268.2 183.7l-1.5 1.5M268.2 184.3l-.9 .9M268.2 185.1l-.1 .1"/>
<path d="M268.2 184.6l-.6 .6 .6-.6M268.2 184.8l-.4 .4M268.2 185l-.2 .2 .2-.2M268.2 183.5l-4.7-4.7-6.4 6.4-1.6-1.6M268.2 182.4l-3.6-3.6-6.4 6.4M268.2 183.8l-5-5-6.4 6.4M268.2 184.1l-5.3-5.3-6.5 6.4 6.4-6.4 5.4 5.4M268.2 181.1l-4.1 4.1M268.2 181.3l-3.9 3.9M268.2 181.6l-3.6 3.6M268.2 182.1l-3.1 3.1M268.2 182.4l-2.9 2.8"/>
<path d="M268.2 183.1l-4.3-4.3-6.4 6.4-2-2M268.2 182l-3.2 3.2M268.2 185.1l-6.3-6.3-6.4 6.4M268.2 180.1l-5.1 5.1-6.4-6.4 6.4 6.4M268.2 185l-6.2-6.2-6.3 6.4-.2-.2M268.2 182.1l-3.3-3.3-6.5 6.4 6.4-6.4 3.4 3.4M268.2 184.4l-5.6-5.6-6.4 6.4M268.2 180.3l-4.9 4.9M268.2 180.6l-4.6 4.6M268.2 180.8l-4.4 4.4M268.2 181l-4.2 4.2M268.2 181.5l-3.7 3.7"/>
<path d="M268.2 181.7l-3.5 3.5M268.2 181.9l-3.3 3.3M268.2 184.9l-.3 .3M268.2 184.5l-.7 .7M268.2 184.7l-.5 .5M268.2 185l-.2 .2M268.2 185.1l-.2 .1M268.2 182.4l-2.8 2.8M268.2 183.3l-1.9 1.9M268.2 183.5l-1.7 1.7M268.2 184.4l-.9 .8M268.2 181.3l-2.5-2.5 2.5 2.5"/>
<path d="M268.2 182.7l-2.5 2.5 2.5-2.4M268.2 183.1l-2.1 2.1 2.1-2.1M268.2 184l-1.2 1.2M268.2 181.9l-3.1-3.1-6.4 6.4M268.2 183.2l-2 2M268.2 180.3l-4.9 4.9-6.4-6.4 6.4 6.4M268.2 184l-5.2-5.2-6.4 6.4 6.4-6.4 5.2 5.3M268.2 180.2l-5 5M268.2 181.3l-4 3.9M268.2 181.4l-3.8 3.8M268.2 181.8l-3.4 3.4M268.2 182.3l-2.9 2.9"/>
<path d="M268.2 182.5l-2.7 2.7M268.2 183.6l-1.7 1.6M268.2 185.1l-.1 .1 .1-.1M268.2 184l-1.1 1.2M268.2 184.1l-1.1 1.1M268.2 184.4l-.8 .8M268.2 184.7l-.4 .5 .4-.4M268.2 184.6l-5.7-5.8-6.4 6.4M268.2 180.6l-4.6 4.6-6.4-6.4 6.4 6.4M268.2 185.2h.1M268.2 181.6l-3.5 3.6M268.2 181.9l-3.4 3.3"/>
<path d="M268.2 182.6l-2.7 2.6M268.2 182.9l-2.3 2.3M268.2 183.6l-1.6 1.6M268.2 183.8l-1.4 1.4M268.2 184.6l-.5 .6M268.2 180.8l-2-2 2 2M268.2 182l-3.2-3.2-6.4 6.4 6.4-6.4 3.2 3.3M268.2 181l-4.3 4.2M268.2 182.2l-3 3M268.2 183.3l-2 1.9M268.2 184.6l-.7 .6M268.2 183l-2.2 2.2 2.2-2.2-4.1-4.2-6.4 6.4-2.2-2.2 4.1-4.2 6.5 6.4"/>
<path d="M268.2 181.4l-2.6-2.6 2.6 2.6M268.2 182.3l-3.5-3.5-6.4 6.4M268.2 182.6l-3.8-3.8 3.8 3.9M268.2 180.1l-5.1 5.1M268.2 180.7l-4.5 4.5M268.2 182.6l-2.6 2.6 2.6-2.6M268.2 183.1l-2.1 2.1M268.2 181.6l-3.7 3.6M43.5 214.7h27.6M44.4 200.4h102.9M68 213.9l3.1 .8-3.1 .8M71.1 214.3v23.2"/>
<path d="M90.2 214.3v23.2M91.8 200.4l-3.2 2.5M91.8 203.6l-3.2 2.5M91.8 206.7l-3.2 2.5M91.8 209.9l-3.2 2.5M93 213.1h7.5M98.7 210.7l.6 2.4 .6-2.4M128.3 214.3v25.2M129.9 200.4l-3.2 2.3M129.9 203.6l-3.2 2.3M129.9 206.7l-3.2 2.4M129.9 209.9l-3.2 2.3"/>
<path d="M148.9 200.4h9M155.5 203.6l.8-3.2 .8 3.2M156.3 200.4v19.1M342.9 215.9v40.4h76.1M419 215.9h-76.1v50.8h76.1M62.8 236.4h8.3M68.8 235.8l2.3 .6-2.3 .6M90.2 236.4h8.3M92.6 235.8l-2.4 .6 2.4 .6M119.9 238.3h8.4M125.9 237.7l2.4 .6-2.4 .6M147.3 230.2v9.3"/>
<path d="M147.3 238.3h8.3M149.7 237.7l-2.4 .6 2.4 .6M342.9 229.4h76.1M380.9 229.4v37.3M342.9 242.9h76.1M361.9 256.3v10.4h19M400 256.3v10.4h-19.1"/>
</g>
<text font-size="4.3" x="241.3" y="53.8">NOTES</text>
<text font-size="4" x="241.7" y="169">1 in. = 8 in.</text>
<text font-size="3.7" x="12.7" y="269.5">[Academic use only]</text>
<g font-size="3.5">
<text x="241.3" y="66.9">1. WVDOT STANDARD TYPE F BARRIER (TYP.)</text>
<text x="241.3" y="82">2. MINIMUM HEIGHT OF 32 Iin. ABOVE DECK SURFACE</text>
</g>
<g font-size="2.5">
<text x="369.8" y="220.7">BRIDGING THE GAP</text>
<text x="373.9" y="226.2">ENGINEERING</text>
</g>
<g font-size="2.4">
<text x="102.4" y="76.3">3in</text>
<text x="106" y="87.9">9in</text>
<text x="67.3" y="97.6">R = 1&quot;</text>
<text x="142.2" y="123.5">CLASS B CONCRETE</text>
<text x="44.4" y="154" transform="rotate(-90 44.4 154)">32in</text>
<text x="136.2" y="167.3">5in</text>
<text x="167.3" y="183.1" transform="rotate(-90 167.3 183.1)">7in</text>
<text x="33.4" y="215.9">DECK</text>
<text x="154.7" y="219.5" transform="rotate(-90 154.7 219.5)">3in</text>
</g>
<g font-size="2.1">
<text x="393" y="234.1">PARAPET</text>
<text x="350.3" y="251.8">10 MARCH 2019</text>
<text x="394.8" y="250.1">1:8</text>
</g>
<g font-size="1.9">
<text x="349.5" y="262.4">MSA</text>
<text x="367" y="262.8">BGE</text>
<text x="387" y="262.8">NMN</text>
<text x="405.1" y="262.9">108</text>
</g>
<text font-size="1.7" x="98.1" y="206.1" transform="rotate(-90 98.1 206.1)">8in</text>
<g font-size="1.6">
<text x="97.5" y="182.4">1&quot; DIA. DOWELS 8&quot; LONG</text>
<text x="348.5" y="232.9">BRYCE CREEK BRIDGE</text>
<text x="78.5" y="235.2">6in</text>
<text x="135.7" y="237.1">6in</text>
<text x="354" y="236.9">BEGLEY ROAD</text>
<text x="390.2" y="239">SECTION VIEW</text>
<text x="349.2" y="240.7">CABELL COUNTY, WV</text>
</g>
<g font-size="1.1">
<text x="343.4" y="244.7">DATE</text>
<text x="382.1" y="245.1">SCALE</text>
<text x="343.6" y="257.9">DRAWN BY</text>
<text x="363.2" y="258.2">DESIGNED BY</text>
<text x="381.7" y="258.5">CHECKED BY</text>
<text x="401.4" y="258.5">SHEET</text>
</g>
</svg>
